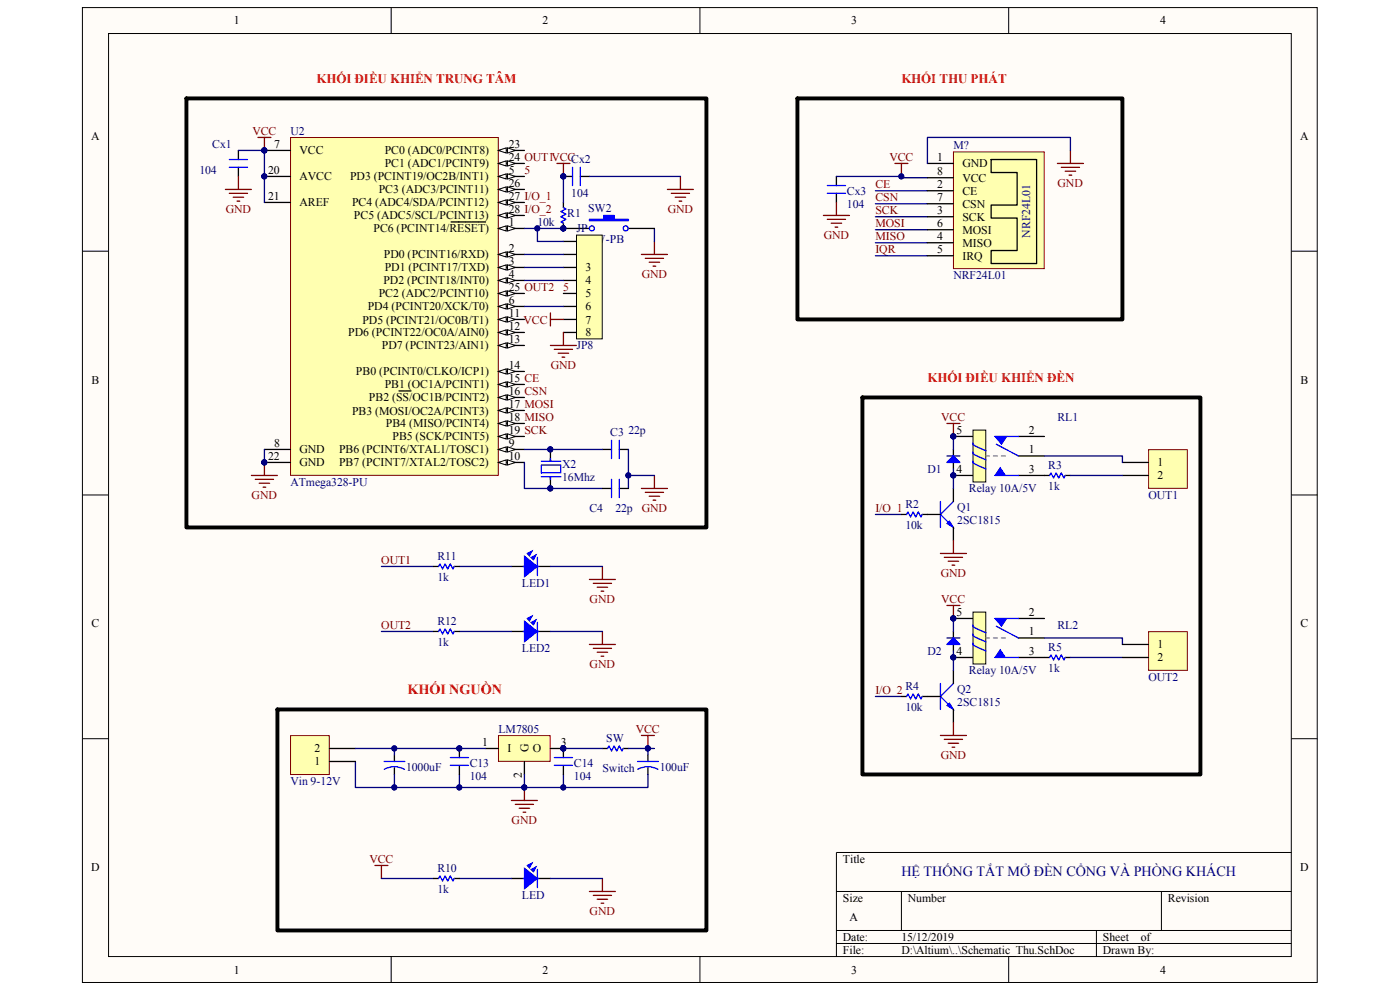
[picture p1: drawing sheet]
<svg xmlns="http://www.w3.org/2000/svg" width="297mm" height="210mm" viewBox="0 0 297 210" stroke-linecap="round" stroke-linejoin="round" font-family="sans-serif">
<path d="M17.5 1.7h261.9v206.7h-261.9z" fill="#fffcf8"/>
<path d="M17.5 1.6h261.9v206.8h-261.9z" fill="none" stroke="#000" stroke-width=".21"/>
<path d="M23.1 7.2h250.8v195.7h-250.8z" fill="#fffcf8"/>
<g fill="none" stroke="#000" stroke-width=".21">
<path d="M23 7.1h250.9v195.8h-250.9zM83 1.6v5.5M148.5 1.6v5.5M214 1.6v5.5M17.5 53.3h5.5M274 53.3h5.5M17.5 105h5.5M274 105h5.5M17.5 156.7h5.5M274 156.7h5.5M177.4 189.1h96.6M177.4 197.4h96.6"/>
<path d="M191.2 189.1v8.3M232.6 197.4v5.5M246.4 189.1v8.3M274 180.8h-96.6v22.1M83 202.9v5.5M148.5 202.9v5.5M177.4 200.1h96.6M214 202.9v5.5"/>
</g>
<path d="M61.7 29.2h44v71.6h-44z" fill="#ffffb0"/>
<path d="M61.6 29.2h44.1v71.6h-44.1z" fill="none" stroke="#800000" stroke-width=".21"/>
<path d="M105.7 48.5h5.6" fill="none" stroke="#000" stroke-width=".28"/>
<path d="M105.7 48.5l1.7-.6v1.1z" fill="#fffcf8"/>
<path d="M105.7 48.5l1.7-.6v1.1z" fill="none" stroke="#000" stroke-width=".21"/>
<path d="M107.7 47.9l1.6 .6-1.6 .5z" fill="#fffcf8"/>
<path d="M107.7 47.9l1.6 .6-1.6 .5z" fill="none" stroke="#000" stroke-width=".21"/>
<path d="M95.7 47.1h4.3M100.1 47.1h1.4M101.6 47.1h1.4M105.7 54h5.6" fill="none" stroke="#000" stroke-width=".28"/>
<path d="M105.7 54l1.7-.6v1.1z" fill="#fffcf8"/>
<path d="M105.7 54l1.7-.6v1.1z" fill="none" stroke="#000" stroke-width=".21"/>
<path d="M107.7 53.4l1.6 .6-1.6 .5z" fill="#fffcf8"/>
<path d="M107.7 53.4l1.6 .6-1.6 .5z" fill="none" stroke="#000" stroke-width=".21"/>
<path d="M105.7 56.7h5.6" fill="none" stroke="#000" stroke-width=".28"/>
<path d="M105.7 56.7l1.7-.5v1.1z" fill="#fffcf8"/>
<path d="M105.7 56.7l1.7-.5v1.1z" fill="none" stroke="#000" stroke-width=".21"/>
<path d="M107.7 56.2l1.6 .5-1.6 .6z" fill="#fffcf8"/>
<path d="M107.7 56.2l1.6 .5-1.6 .6z" fill="none" stroke="#000" stroke-width=".21"/>
<path d="M105.7 59.5h5.6" fill="none" stroke="#000" stroke-width=".28"/>
<path d="M105.7 59.5l1.7-.6v1.1z" fill="#fffcf8"/>
<path d="M105.7 59.5l1.7-.6v1.1z" fill="none" stroke="#000" stroke-width=".21"/>
<path d="M107.7 58.9l1.6 .6-1.6 .5z" fill="#fffcf8"/>
<path d="M107.7 58.9l1.6 .6-1.6 .5z" fill="none" stroke="#000" stroke-width=".21"/>
<path d="M105.7 62.2h5.6" fill="none" stroke="#000" stroke-width=".28"/>
<path d="M105.7 62.2l1.7-.5v1.1z" fill="#fffcf8"/>
<path d="M105.7 62.2l1.7-.5v1.1z" fill="none" stroke="#000" stroke-width=".21"/>
<path d="M107.7 61.7l1.6 .5-1.6 .6z" fill="#fffcf8"/>
<path d="M107.7 61.7l1.6 .5-1.6 .6z" fill="none" stroke="#000" stroke-width=".21"/>
<path d="M105.7 65h5.6" fill="none" stroke="#000" stroke-width=".28"/>
<path d="M105.7 65l1.7-.5v1.1z" fill="#fffcf8"/>
<path d="M105.7 65l1.7-.5v1.1z" fill="none" stroke="#000" stroke-width=".21"/>
<path d="M107.7 64.5l1.6 .5-1.6 .6z" fill="#fffcf8"/>
<path d="M107.7 64.5l1.6 .5-1.6 .6z" fill="none" stroke="#000" stroke-width=".21"/>
<path d="M56.1 31.9h5.5M56.1 95.3h5.5M105.7 95.3h5.6" fill="none" stroke="#000" stroke-width=".28"/>
<circle cx="56.1" cy="31.9" r=".53" fill="#000080" stroke="#000080" stroke-width=".21"/>
<path d="M105.7 95.3l1.7-.5v1.1z" fill="#fffcf8"/>
<path d="M105.7 95.3l1.7-.5v1.1z" fill="none" stroke="#000" stroke-width=".21"/>
<path d="M107.7 94.8l1.6 .5-1.6 .6z" fill="#fffcf8"/>
<path d="M107.7 94.8l1.6 .5-1.6 .6z" fill="none" stroke="#000" stroke-width=".21"/>
<path d="M105.7 98.1h5.6" fill="none" stroke="#000" stroke-width=".28"/>
<path d="M105.7 98.1l1.7-.6v1.1z" fill="#fffcf8"/>
<path d="M105.7 98.1l1.7-.6v1.1z" fill="none" stroke="#000" stroke-width=".21"/>
<path d="M107.7 97.5l1.6 .6-1.6 .5z" fill="#fffcf8"/>
<path d="M107.7 97.5l1.6 .6-1.6 .5z" fill="none" stroke="#000" stroke-width=".21"/>
<path d="M105.7 67.8h5.6" fill="none" stroke="#000" stroke-width=".28"/>
<path d="M105.7 67.8l1.7-.6v1.1z" fill="#fffcf8"/>
<path d="M105.7 67.8l1.7-.6v1.1z" fill="none" stroke="#000" stroke-width=".21"/>
<path d="M107.7 67.2l1.6 .6-1.6 .5z" fill="#fffcf8"/>
<path d="M107.7 67.2l1.6 .6-1.6 .5z" fill="none" stroke="#000" stroke-width=".21"/>
<path d="M105.7 70.5h5.6" fill="none" stroke="#000" stroke-width=".28"/>
<path d="M105.7 70.5l1.7-.5v1.1z" fill="#fffcf8"/>
<path d="M105.7 70.5l1.7-.5v1.1z" fill="none" stroke="#000" stroke-width=".21"/>
<path d="M107.7 70l1.6 .5-1.6 .6z" fill="#fffcf8"/>
<path d="M107.7 70l1.6 .5-1.6 .6z" fill="none" stroke="#000" stroke-width=".21"/>
<path d="M105.7 73.3h5.6" fill="none" stroke="#000" stroke-width=".28"/>
<path d="M105.7 73.3l1.7-.6v1.1z" fill="#fffcf8"/>
<path d="M105.7 73.3l1.7-.6v1.1z" fill="none" stroke="#000" stroke-width=".21"/>
<path d="M107.7 72.7l1.6 .6-1.6 .5z" fill="#fffcf8"/>
<path d="M107.7 72.7l1.6 .6-1.6 .5z" fill="none" stroke="#000" stroke-width=".21"/>
<path d="M105.7 78.8h5.6" fill="none" stroke="#000" stroke-width=".28"/>
<path d="M105.7 78.8l1.7-.6v1.1z" fill="#fffcf8"/>
<path d="M105.7 78.8l1.7-.6v1.1z" fill="none" stroke="#000" stroke-width=".21"/>
<path d="M107.7 78.2l1.6 .6-1.6 .5z" fill="#fffcf8"/>
<path d="M107.7 78.2l1.6 .6-1.6 .5z" fill="none" stroke="#000" stroke-width=".21"/>
<path d="M105.7 81.6h5.6" fill="none" stroke="#000" stroke-width=".28"/>
<path d="M105.7 81.6l1.7-.6v1.1z" fill="#fffcf8"/>
<path d="M105.7 81.6l1.7-.6v1.1z" fill="none" stroke="#000" stroke-width=".21"/>
<path d="M107.7 81l1.6 .6-1.6 .5z" fill="#fffcf8"/>
<path d="M107.7 81l1.6 .6-1.6 .5z" fill="none" stroke="#000" stroke-width=".21"/>
<path d="M105.7 84.3h5.6" fill="none" stroke="#000" stroke-width=".28"/>
<path d="M105.7 84.3l1.7-.5v1.1z" fill="#fffcf8"/>
<path d="M105.7 84.3l1.7-.5v1.1z" fill="none" stroke="#000" stroke-width=".21"/>
<path d="M107.7 83.8l1.6 .5-1.6 .6z" fill="#fffcf8"/>
<path d="M107.7 83.8l1.6 .5-1.6 .6z" fill="none" stroke="#000" stroke-width=".21"/>
<path d="M84.6 82.9h1.2M86 82.9h1.2M105.7 87.1h5.6" fill="none" stroke="#000" stroke-width=".28"/>
<path d="M105.7 87.1l1.7-.6v1.1z" fill="#fffcf8"/>
<path d="M105.7 87.1l1.7-.6v1.1z" fill="none" stroke="#000" stroke-width=".21"/>
<path d="M107.7 86.5l1.6 .6-1.6 .5z" fill="#fffcf8"/>
<path d="M107.7 86.5l1.6 .6-1.6 .5z" fill="none" stroke="#000" stroke-width=".21"/>
<path d="M105.7 89.8h5.6" fill="none" stroke="#000" stroke-width=".28"/>
<path d="M105.7 89.8l1.7-.5v1.1z" fill="#fffcf8"/>
<path d="M105.7 89.8l1.7-.5v1.1z" fill="none" stroke="#000" stroke-width=".21"/>
<path d="M107.7 89.3l1.6 .5-1.6 .6z" fill="#fffcf8"/>
<path d="M107.7 89.3l1.6 .5-1.6 .6z" fill="none" stroke="#000" stroke-width=".21"/>
<path d="M105.7 92.6h5.6" fill="none" stroke="#000" stroke-width=".28"/>
<path d="M105.7 92.6l1.7-.6v1.1z" fill="#fffcf8"/>
<path d="M105.7 92.6l1.7-.6v1.1z" fill="none" stroke="#000" stroke-width=".21"/>
<path d="M107.7 92l1.6 .6-1.6 .5z" fill="#fffcf8"/>
<path d="M107.7 92l1.6 .6-1.6 .5z" fill="none" stroke="#000" stroke-width=".21"/>
<path d="M56.1 37.4h5.5M105.7 31.9h5.6M56.1 42.9h5.5M56.1 98.1h5.5" fill="none" stroke="#000" stroke-width=".28"/>
<g fill="#000080" stroke="#000080" stroke-width=".21">
<circle cx="56.1" cy="37.4" r=".53"/>
<circle cx="56.1" cy="98.1" r=".53"/>
</g>
<path d="M105.7 31.9l1.7-.5v1.1z" fill="#fffcf8"/>
<path d="M105.7 31.9l1.7-.5v1.1z" fill="none" stroke="#000" stroke-width=".21"/>
<path d="M107.7 31.4l1.6 .5-1.6 .6z" fill="#fffcf8"/>
<path d="M107.7 31.4l1.6 .5-1.6 .6z" fill="none" stroke="#000" stroke-width=".21"/>
<path d="M105.7 34.7h5.6" fill="none" stroke="#000" stroke-width=".28"/>
<path d="M105.7 34.7l1.7-.6v1.1z" fill="#fffcf8"/>
<path d="M105.7 34.7l1.7-.6v1.1z" fill="none" stroke="#000" stroke-width=".21"/>
<path d="M107.7 34.1l1.6 .6-1.6 .5z" fill="#fffcf8"/>
<path d="M107.7 34.1l1.6 .6-1.6 .5z" fill="none" stroke="#000" stroke-width=".21"/>
<path d="M105.7 37.4h5.6" fill="none" stroke="#000" stroke-width=".28"/>
<path d="M105.7 37.4l1.7-.5v1.1z" fill="#fffcf8"/>
<path d="M105.7 37.4l1.7-.5v1.1z" fill="none" stroke="#000" stroke-width=".21"/>
<path d="M107.7 36.9l1.6 .5-1.6 .6z" fill="#fffcf8"/>
<path d="M107.7 36.9l1.6 .5-1.6 .6z" fill="none" stroke="#000" stroke-width=".21"/>
<path d="M105.7 40.2h5.6" fill="none" stroke="#000" stroke-width=".28"/>
<path d="M105.7 40.2l1.7-.6v1.1z" fill="#fffcf8"/>
<path d="M105.7 40.2l1.7-.6v1.1z" fill="none" stroke="#000" stroke-width=".21"/>
<path d="M107.7 39.6l1.6 .6-1.6 .5z" fill="#fffcf8"/>
<path d="M107.7 39.6l1.6 .6-1.6 .5z" fill="none" stroke="#000" stroke-width=".21"/>
<path d="M105.7 42.9h5.6" fill="none" stroke="#000" stroke-width=".28"/>
<path d="M105.7 42.9l1.7-.5v1.1z" fill="#fffcf8"/>
<path d="M105.7 42.9l1.7-.5v1.1z" fill="none" stroke="#000" stroke-width=".21"/>
<path d="M107.7 42.4l1.6 .5-1.6 .6z" fill="#fffcf8"/>
<path d="M107.7 42.4l1.6 .5-1.6 .6z" fill="none" stroke="#000" stroke-width=".21"/>
<path d="M105.7 45.7h5.6" fill="none" stroke="#000" stroke-width=".28"/>
<path d="M105.7 45.7l1.7-.6v1.2z" fill="#fffcf8"/>
<path d="M105.7 45.7l1.7-.6v1.2z" fill="none" stroke="#000" stroke-width=".21"/>
<path d="M107.7 45.1l1.6 .6-1.6 .6z" fill="#fffcf8"/>
<path d="M107.7 45.1l1.6 .6-1.6 .6z" fill="none" stroke="#000" stroke-width=".21"/>
<g fill="#000080" stroke="#000080" stroke-width=".21">
<circle cx="56.1" cy="31.9" r=".53"/>
<circle cx="56.1" cy="37.4" r=".53"/>
<circle cx="56.1" cy="98.1" r=".53"/>
<circle cx="116.7" cy="103.6" r=".53"/>
<circle cx="116.7" cy="95.3" r=".53"/>
<circle cx="133.3" cy="100.8" r=".53"/>
<circle cx="119.5" cy="37.4" r=".53"/>
<circle cx="191.2" cy="37.4" r=".53"/>
</g>
<path d="M116.8 95.3v2.5M116.8 101.1v2.5" fill="none" stroke="#000" stroke-width=".28"/>
<path d="M114.8 98.6h4.2v1.7h-4.2zM114.8 97.8h4.2M116.8 97.3v.5M114.8 101.1h4.2M116.8 101.1v.6" fill="none" stroke="#00f" stroke-width=".28"/>
<g fill="none" stroke="#800000" stroke-width=".28">
<path d="M54.7 29.2h2.8M56.1 29.2v2.7M118.1 34.7h2.8M119.5 34.7v2.7M189.9 34.7h2.7M191.2 34.7v2.7M224.3 34.7h5.5M225.2 35.5h3.8M226 36.3h2.2M226.8 37.2h.6M227.1 31.9v2.8M136.1 54h5.5"/>
<path d="M136.9 54.8h3.9M137.7 55.6h2.2M138.6 56.5h.5M138.8 51.2v2.8M56.1 98.1v2.8M53.3 100.9h5.6M54.2 101.7h3.8M55 102.5h2.2M55.8 103.3h.6M136.1 103.6h5.5M136.9 104.4h3.9M137.7 105.3h2.2"/>
<path d="M138.6 106.1h.5M138.8 100.9v2.7"/>
</g>
<path d="M138.8 48.5v2.7M185.7 40.5h11M185.7 43.2h11M185.7 46h11M185.7 48.7h11M185.7 51.5h11M185.7 54.3h11M56.1 95.3v2.8M133.3 100.9h5.5" fill="none" stroke="#000080" stroke-width=".28"/>
<path d="M105.8 156.1h10.9v5.4h-10.9z" fill="#ffffb0"/>
<path d="M105.7 156h11v5.5h-11z" fill="none" stroke="#800000" stroke-width=".21"/>
<path d="M103 158.8h2.7M116.8 158.8h2.7M83.7 160.1v1.4M83.7 162.9v1.4M111.3 161.5v2.8M137.5 160.1v1.4M137.5 162.9v1.4" fill="none" stroke="#000" stroke-width=".28"/>
<g fill="#000080" stroke="#000080" stroke-width=".21">
<circle cx="119.5" cy="158.8" r=".53"/>
<circle cx="111.2" cy="167" r=".53"/>
</g>
<path d="M108.5 169.8h5.5M109.3 170.6h3.9M110.1 171.5h2.3M111 172.3h.5M111.3 167v2.8M79.5 183.6h2.8M80.9 183.6v2.7M125 189.1h5.6M125.9 189.9h3.8M126.7 190.8h2.2M127.5 191.6h.6M127.8 186.3v2.8" fill="none" stroke="#800000" stroke-width=".28"/>
<path d="M81.5 161.5h4.4M81.5 163.2l1.3-.5 .9-.1 1.3 .2 .8 .4M135.2 161.5h4.5M135.3 163.2l1.2-.5 1-.1 1.3 .2 .8 .4" fill="none" stroke="#00f" stroke-width=".28"/>
<path d="M111.8 183.6l1.1-.6-.5 1.1z" fill="#00f"/>
<path d="M111.8 183.6l1.1-.6-.5 1.1z" fill="none" stroke="#00f" stroke-width=".21"/>
<path d="M112.6 184.4l1.1-.5-.5 1.1z" fill="#00f"/>
<path d="M112.6 184.4l1.1-.5-.5 1.1z" fill="none" stroke="#00f" stroke-width=".21"/>
<path d="M111.3 184.1l2.7 2.2-2.7 2.3z" fill="#00f"/>
<path d="M111.3 184.1l2.7 2.2-2.7 2.3z" fill="none" stroke="#00f" stroke-width=".21"/>
<path d="M48.6 35.5h3.9M48.6 33.8h3.9M121.5 35.5v3.9M123.1 35.5v3.9M175.5 39.4h3.9M175.5 41h3.9M111 186.3h.8M113.7 186.3h.6M114 184.4v3.9" fill="none" stroke="#00f" stroke-width=".28"/>
<path d="M50.6 31.9v1.9M50.6 35.5v1.9M119.5 37.4h2M123.1 37.4h1.9M177.4 37.4v2M119.5 48.5h5.5M133.3 48.5h5.5M177.4 41v1.9M108.5 186.3h2.8M114 186.3h2.8" fill="none" stroke="#000" stroke-width=".28"/>
<path d="M83.7 158.8v1.3M138.8 158.8h-1.3v1.3M119.5 164.3v2.7M80.9 186.3h11M97.5 186.3h11" fill="none" stroke="#000080" stroke-width=".28"/>
<g fill="#000080" stroke="#000080" stroke-width=".21">
<circle cx="83.6" cy="158.8" r=".53"/>
<circle cx="137.4" cy="158.8" r=".53"/>
<circle cx="119.5" cy="37.4" r=".53"/>
<circle cx="119.5" cy="167" r=".53"/>
<circle cx="119.5" cy="48.4" r=".53"/>
</g>
<path d="M136.1 156h2.7M137.5 156v2.8" fill="none" stroke="#800000" stroke-width=".28"/>
<path d="M58.9 150.5h91v46.9h-91z" fill="none" stroke="#000" stroke-width=".83"/>
<path d="M125 46.5h3.1v-.8h2.2v.8h3v.3h-8.3z" fill-rule="evenodd" fill="#00f"/>
<g fill="none" stroke="#00f" stroke-width=".28">
<path d="M119.5 44l.6 .3-1.1 .6 1.1 .5-1.1 .6 1.1 .5-1.1 .6 .5 .3M125 46.5h3.1v-.8h2.2v.8h3v.3h-8.3zM93 186.3l.3-.5 .6 1.1 .5-1.1 .6 1.1 .5-1.1 .6 1.1 .3-.6"/>
<circle cx="125.6" cy="48.4" r=".53"/>
<circle cx="132.7" cy="48.4" r=".53"/>
</g>
<g fill="#000080" stroke="#000080" stroke-width=".21">
<circle cx="119.5" cy="48.4" r=".53"/>
<circle cx="83.6" cy="167" r=".53"/>
<circle cx="119.5" cy="167" r=".53"/>
<circle cx="111.2" cy="167" r=".53"/>
<circle cx="97.4" cy="167" r=".53"/>
<circle cx="114" cy="48.4" r=".53"/>
<circle cx="56.1" cy="31.9" r=".53"/>
<circle cx="191.2" cy="37.4" r=".53"/>
</g>
<path d="M50.6 31.9h5.5M177.4 37.4h13.8v.3h5.5M111.3 48.5h8.2M75.4 161.5v5.5h8.3v-2.7M83.7 167h13.8M97.5 164.3v2.7h13.8M111.3 164.3v2.7h26.2v-2.7" fill="none" stroke="#000080" stroke-width=".28"/>
<path d="M119.5 42.9v1.1M119.5 47.4v1.1M91.9 186.3h1.1M96.4 186.3h1.1" fill="none" stroke="#000" stroke-width=".28"/>
<path d="M50.6 37.4v2.8M47.8 40.2h5.5M48.6 41h3.9M49.5 41.8h2.2M50.3 42.7h.6M174.7 45.7h5.5M175.5 46.5h3.9M176.3 47.4h2.2M177.2 48.2h.5M177.4 42.9v2.8" fill="none" stroke="#800000" stroke-width=".28"/>
<path d="M61.7 156.1h8.1v8.2h-8.1z" fill="#ffffb0"/>
<path d="M61.6 156h8.2v8.3h-8.2z" fill="none" stroke="#800000" stroke-width=".21"/>
<path d="M69.9 158.8h5.5M69.9 161.5h5.5" fill="none" stroke="#000" stroke-width=".28"/>
<path d="M56.1 31.9v11M116.8 186.3h11" fill="none" stroke="#000080" stroke-width=".28"/>
<g fill="#000080" stroke="#000080" stroke-width=".21">
<circle cx="56.1" cy="37.4" r=".53"/>
<circle cx="56.1" cy="31.9" r=".53"/>
</g>
<path d="M202.3 32.3h19.2v24.7h-19.2z" fill="#ffffb0"/>
<path d="M202.3 32.2h19.2v24.8h-19.2z" fill="none" stroke="#800000" stroke-width=".21"/>
<g fill="none" stroke="#000" stroke-width=".28">
<path d="M196.7 34.7h5.6M196.7 37.7h5.6M210.3 33.8h9.6v22.1h-9.6v-2.8h5.5v-6.8h-5.5v-2.8h5.5v-6.9h-5.5zM196.7 40.5h5.6M196.7 46h5.6M196.7 51.5h5.6M196.7 54.3h5.6M196.7 48.7h5.6M196.7 43.2h5.6M202.3 92.6h4.1M216.1 96.7h5.5M216.1 92.6h5.5"/>
<path d="M202.3 100.9h4.1M216.1 100.9h5.5"/>
</g>
<path d="M227.1 31.9v-2.7h-30.4v5.5" fill="none" stroke="#000080" stroke-width=".28"/>
<g fill="#000080" stroke="#000080" stroke-width=".21">
<circle cx="202.2" cy="100.8" r=".53"/>
<circle cx="202.2" cy="92.6" r=".53"/>
</g>
<path d="M206.5 91.3h2.6v10.9h-2.6z" fill="#ffffb0"/>
<path d="M206.4 91.2h2.7v11h-2.7z" fill="none" stroke="#000" stroke-width=".21"/>
<path d="M206.4 95.9a.35 .35 0 0 0 .3 .5l2.5 1.1M206.4 97.8v.1a.35 .35 0 0 0 .3 .5l2.5 1.1M206.4 94a.35 .35 0 0 0 .3 .5l2.5 1.1" fill="none" stroke="#00f" stroke-width=".28"/>
<path d="M211.1 92.6h2.5l-1.1 1.6z" fill="#00f"/>
<path d="M211.1 92.6h2.5l-1.1 1.6z" fill="none" stroke="#00f" stroke-width=".21"/>
<path d="M212.2 99.2l1.1 1.7h-2.2z" fill="#00f"/>
<path d="M212.2 99.2l1.1 1.7h-2.2z" fill="none" stroke="#00f" stroke-width=".21"/>
<path d="M211.1 92.6h5M211.4 94.2l4.7 2.5M199.5 106.4v5.5M202.3 106.4l-2.8 2.7 2.2 2.2M211.1 100.9h5M222.7 100.9l.2-.6 .6 1.1 .5-1.1 .6 1.1 .6-1.1 .5 1.1 .3-.5" fill="none" stroke="#00f" stroke-width=".28"/>
<path d="M213.3 96.7h-4.1" fill="none" stroke="#808080" stroke-width=".28" stroke-dasharray=".8 .8"/>
<g fill="#000080" stroke="#000080" stroke-width=".21">
<circle cx="202.2" cy="100.8" r=".53"/>
<circle cx="202.2" cy="92.6" r=".53"/>
</g>
<path d="M221.6 100.9h1.1M226 100.9h1.1" fill="none" stroke="#000" stroke-width=".28"/>
<path d="M200.9 111.1l.5-.6 .9 1.4z" fill="#00f"/>
<path d="M200.9 111.1l.5-.6 .9 1.4z" fill="none" stroke="#00f" stroke-width=".21"/>
<path d="M202.3 95.3v1.4M202.3 98.1v1.4M196.7 109.1h2.8M202.3 103.6v2.8M202.3 111.9v2.7" fill="none" stroke="#000" stroke-width=".28"/>
<path d="M199.5 117.4h5.5M200.3 118.2h3.9M201.2 119.1h2.2M202 119.9h.5M202.3 114.6v2.8" fill="none" stroke="#800000" stroke-width=".28"/>
<path d="M185.7 109.1h5.5" fill="none" stroke="#000080" stroke-width=".28"/>
<path d="M202.3 96.7l1.3 1.4h-2.7z" fill="#00f"/>
<path d="M200.9 98.1l1.4-1.4 1.3 1.4zM200.9 96.7h2.7" fill="none" stroke="#00f" stroke-width=".28"/>
<path d="M202.3 99.5v4.1M202.3 92.6v2.7" fill="none" stroke="#000080" stroke-width=".28"/>
<g fill="#000080" stroke="#000080" stroke-width=".21">
<circle cx="202.2" cy="92.6" r=".53"/>
<circle cx="202.2" cy="100.8" r=".53"/>
<circle cx="202.2" cy="139.4" r=".53"/>
<circle cx="202.2" cy="131.2" r=".53"/>
</g>
<path d="M200.9 89.8h2.7M202.3 89.8v2.8" fill="none" stroke="#800000" stroke-width=".28"/>
<path d="M202.3 131.2h4.1M202.3 139.5h4.1M216.1 135.3h5.5M216.1 131.2h5.5M216.1 139.5h5.5" fill="none" stroke="#000" stroke-width=".28"/>
<path d="M206.5 129.9h2.6v10.9h-2.6z" fill="#ffffb0"/>
<path d="M206.4 129.8h2.7v11h-2.7z" fill="none" stroke="#000" stroke-width=".21"/>
<path d="M206.4 134.5v.1a.35 .35 0 0 0 .3 .5l2.5 1.1M206.4 136.4v.1a.35 .35 0 0 0 .3 .5l2.5 1.1M206.4 132.6a.35 .35 0 0 0 .3 .5l2.5 1.1" fill="none" stroke="#00f" stroke-width=".28"/>
<path d="M211.1 131.2h2.5l-1.1 1.6z" fill="#00f"/>
<path d="M211.1 131.2h2.5l-1.1 1.6z" fill="none" stroke="#00f" stroke-width=".21"/>
<path d="M212.2 137.8l1.1 1.7h-2.2z" fill="#00f"/>
<path d="M212.2 137.8l1.1 1.7h-2.2z" fill="none" stroke="#00f" stroke-width=".21"/>
<path d="M211.1 139.5h5M211.1 131.2h5M211.4 132.8l4.7 2.5M222.7 139.5l.2-.6 .6 1.1 .5-1.1 .6 1.1 .6-1.1 .5 1.1 .3-.5M199.5 145v5.5M202.3 145l-2.8 2.7 2.2 2.2" fill="none" stroke="#00f" stroke-width=".28"/>
<path d="M213.3 135.3h-4.1" fill="none" stroke="#808080" stroke-width=".28" stroke-dasharray=".8 .8"/>
<g fill="#000080" stroke="#000080" stroke-width=".21">
<circle cx="202.2" cy="139.4" r=".53"/>
<circle cx="202.2" cy="131.2" r=".53"/>
</g>
<path d="M221.6 139.5h1.1M226 139.5h1.1" fill="none" stroke="#000" stroke-width=".28"/>
<path d="M200.9 149.7l.5-.6 .9 1.4z" fill="#00f"/>
<path d="M200.9 149.7l.5-.6 .9 1.4z" fill="none" stroke="#00f" stroke-width=".21"/>
<path d="M202.3 133.9v1.4M202.3 136.7v1.4M196.7 147.7h2.8M202.3 142.2v2.8M202.3 150.5v2.8" fill="none" stroke="#000" stroke-width=".28"/>
<path d="M199.5 156h5.5M200.3 156.8h3.9M201.2 157.7h2.2M202 158.5h.5M202.3 153.3v2.7" fill="none" stroke="#800000" stroke-width=".28"/>
<path d="M185.7 147.7h5.5" fill="none" stroke="#000080" stroke-width=".28"/>
<path d="M202.3 135.3l1.3 1.4h-2.7z" fill="#00f"/>
<path d="M192.3 109.1l.3-.5 .6 1.1 .5-1.1 .6 1.1 .5-1.1 .6 1.1 .2-.6M200.9 136.7l1.4-1.4 1.3 1.4zM200.9 135.3h2.7M192.3 147.7l.3-.5 .6 1.1 .5-1.1 .6 1.1 .5-1.1 .6 1.1 .2-.6" fill="none" stroke="#00f" stroke-width=".28"/>
<path d="M202.3 138.1v4.1M202.3 131.2v2.7M221.6 135.3h16.5v1.4M227.1 139.5h11" fill="none" stroke="#000080" stroke-width=".28"/>
<g fill="#000080" stroke="#000080" stroke-width=".21">
<circle cx="202.2" cy="131.2" r=".53"/>
<circle cx="202.2" cy="139.4" r=".53"/>
</g>
<path d="M200.9 128.4h2.7M202.3 128.4v2.8" fill="none" stroke="#800000" stroke-width=".28"/>
<path d="M183 84.3h71.7v80h-71.7z" fill="none" stroke="#000" stroke-width=".83"/>
<path d="M191.2 109.1h1.1M195.6 109.1h1.1M191.2 147.7h1.1M195.6 147.7h1.1" fill="none" stroke="#000" stroke-width=".28"/>
<path d="M243.7 95.4h8.2v8.2h-8.2z" fill="#ffffb0"/>
<path d="M243.7 95.4h8.2v8.2h-8.2z" fill="none" stroke="#800000" stroke-width=".21"/>
<path d="M238.1 98.1h5.5M238.1 100.9h5.5" fill="none" stroke="#000" stroke-width=".28"/>
<path d="M243.7 134h8.2v8.2h-8.2z" fill="#ffffb0"/>
<path d="M243.7 134h8.2v8.2h-8.2z" fill="none" stroke="#800000" stroke-width=".21"/>
<path d="M238.1 136.7h5.5M238.1 139.5h5.5" fill="none" stroke="#000" stroke-width=".28"/>
<path d="M221.6 96.7h16.5v1.4M227.1 100.9h11" fill="none" stroke="#000080" stroke-width=".28"/>
<path d="M125 122.9h5.6M125.9 123.7h3.8M126.7 124.6h2.2M127.5 125.4h.6M127.8 120.2v2.7" fill="none" stroke="#800000" stroke-width=".28"/>
<path d="M111.8 117.4l1.1-.5-.5 1.1z" fill="#00f"/>
<path d="M111.8 117.4l1.1-.5-.5 1.1z" fill="none" stroke="#00f" stroke-width=".21"/>
<path d="M112.6 118.2l1.1-.5-.5 1.1z" fill="#00f"/>
<path d="M112.6 118.2l1.1-.5-.5 1.1z" fill="none" stroke="#00f" stroke-width=".21"/>
<path d="M111.3 118l2.7 2.2-2.7 2.2z" fill="#00f"/>
<path d="M111.3 118l2.7 2.2-2.7 2.2z" fill="none" stroke="#00f" stroke-width=".21"/>
<path d="M114 118.2v3.9M111 120.2h.8M113.7 120.2h.6" fill="none" stroke="#00f" stroke-width=".28"/>
<path d="M108.5 120.2h2.8M114 120.2h2.8" fill="none" stroke="#000" stroke-width=".28"/>
<path d="M80.9 120.2h11M97.5 120.2h11M116.8 120.2h11" fill="none" stroke="#000080" stroke-width=".28"/>
<path d="M125 136.7h5.6M125.9 137.5h3.8M126.7 138.4h2.2M127.5 139.2h.6M127.8 133.9v2.8" fill="none" stroke="#800000" stroke-width=".28"/>
<path d="M111.8 131.2l1.1-.6-.5 1.1z" fill="#00f"/>
<path d="M111.8 131.2l1.1-.6-.5 1.1z" fill="none" stroke="#00f" stroke-width=".21"/>
<path d="M112.6 132l1.1-.5-.5 1.1z" fill="#00f"/>
<path d="M112.6 132l1.1-.5-.5 1.1z" fill="none" stroke="#00f" stroke-width=".21"/>
<path d="M111.3 131.7l2.7 2.2-2.7 2.3z" fill="#00f"/>
<path d="M111.3 131.7l2.7 2.2-2.7 2.3z" fill="none" stroke="#00f" stroke-width=".21"/>
<path d="M93 120.2l.3-.6 .6 1.1 .5-1.1 .6 1.1 .5-1.1 .6 1.1 .3-.5M93 133.9l.3-.5 .6 1.1 .5-1.1 .6 1.1 .5-1.1 .6 1.1 .3-.6M111 133.9h.8M113.7 133.9h.6M114 132v3.9" fill="none" stroke="#00f" stroke-width=".28"/>
<path d="M119.5 51.2h2.8M119.5 54h2.8M91.9 133.9h1.1M91.9 120.2h1.1M96.4 133.9h1.1M96.4 120.2h1.1M108.5 133.9h2.8M114 133.9h2.8" fill="none" stroke="#000" stroke-width=".28"/>
<path d="M80.9 133.9h11M97.5 133.9h11M116.8 133.9h11" fill="none" stroke="#000080" stroke-width=".28"/>
<path d="M122.3 49.9h5.5v22h-5.5z" fill="#ffffb0"/>
<path d="M122.3 49.9h5.5v22h-5.5z" fill="none" stroke="#000" stroke-width=".21"/>
<g fill="none" stroke="#000" stroke-width=".28">
<path d="M119.5 56.7h2.8M119.5 59.5h2.8M119.5 62.2h2.8M119.5 65h2.8M119.5 67.8h2.8M119.5 70.5h2.8M127.8 95.3h1.9M131.4 95.3h1.9M127.8 103.6h1.9M131.4 103.6h1.9M97.5 158.8v1.9M119.5 158.8v1.9"/>
<path d="M127.8 158.8h1.1M132.2 158.8h1.1M97.5 162.4v1.9M119.5 162.4v1.9"/>
</g>
<g fill="none" stroke="#000080" stroke-width=".28">
<path d="M119.5 37.4v5.5M125 37.4h19.3M111.3 54h8.2M111.3 56.7h8.2M111.3 59.5h8.2M114 48.5v2.7h5.5M111.3 65h8.2M111.3 95.3h16.5M111.3 98.1v5.5h16.5M133.3 95.3v8.3M75.4 158.8h27.6M119.5 158.8h8.3"/>
<path d="M133.3 158.8h4.2"/>
</g>
<g fill="#000080" stroke="#000080" stroke-width=".21">
<circle cx="114" cy="48.4" r=".53"/>
<circle cx="119.5" cy="37.4" r=".53"/>
<circle cx="116.7" cy="95.3" r=".53"/>
<circle cx="116.7" cy="103.6" r=".53"/>
<circle cx="133.3" cy="100.8" r=".53"/>
<circle cx="97.4" cy="158.8" r=".53"/>
<circle cx="83.6" cy="158.8" r=".53"/>
<circle cx="119.5" cy="158.8" r=".53"/>
<circle cx="137.4" cy="158.8" r=".53"/>
</g>
<path d="M144.3 37.4v2.8M141.6 40.2h5.5M142.4 41h3.9M143.2 41.8h2.2M144.1 42.7h.5M116.8 73.3h5.5M116.8 66.4v2.7M116.8 67.8h2.7M117.6 74.1h3.9M118.4 74.9h2.2M119.3 75.8h.5M119.5 70.5v2.8" fill="none" stroke="#800000" stroke-width=".28"/>
<path d="M129.7 93.4v3.9M131.4 93.4v3.9M129.7 101.7v3.8M131.4 101.7v3.8M128.9 158.8l.3-.6 .5 1.1 .6-1.1 .5 1.1 .6-1.1 .5 1.1 .3-.5M95.5 162.4h3.9M95.5 160.7h3.9M117.6 162.4h3.9M117.6 160.7h3.9" fill="none" stroke="#00f" stroke-width=".28"/>
<path d="M39.5 20.9h110.4v91h-110.4zM169.2 20.9h68.9v46.9h-68.9z" fill="none" stroke="#000" stroke-width=".83"/>
<text font-size="3" fill="#f00" x="86.4" y="147.1">KHỐI NGUỒN</text>
<text font-size="3" fill="#000080" x="191.2" y="185.7">HỆ THỐNG TẮT MỞ ĐÈN CỔNG VÀ PHÒNG KHÁCH</text>
<g font-size="2.8" fill="#f00">
<text x="67.1" y="17.5">KHỐI ĐIỀU KHIỂN TRUNG TÂM</text>
<text x="191.2" y="17.5">KHỐI THU PHÁT</text>
<text x="196.8" y="80.9">KHỐI ĐIỀU KHIỂN ĐÈN</text>
</g>
<g font-size="2.5">
<text x="49.6" y="5.2">1</text>
<text x="115.1" y="5.2">2</text>
<text x="180.6" y="5.2">3</text>
<text x="246.1" y="5.2">4</text>
<text x="19.3" y="29.6">A</text>
<text x="275.8" y="29.6">A</text>
<text x="58.2" y="31.4">7</text>
<text x="63.5" y="32.8">VCC</text>
<text x="81.6" y="32.8">PC0 (ADC0/PCINT8)</text>
<text x="81.6" y="35.5">PC1 (ADC1/PCINT9)</text>
<text x="107.9" y="31.4">23</text>
<text x="107.9" y="34.1">24 OUT1VCCCx2</text>
<text x="198.8" y="34.1">1</text>
<text x="204.2" y="35.5">GND</text>
<text x="56.9" y="36.9">20</text>
<text x="63.5" y="38.3">AVCC</text>
<text x="74.3" y="38.3">PD3 (PCINT19/OC2B/INT1)</text>
<text x="80.3" y="41">PC3 (ADC3/PCINT11)</text>
<text x="107.9" y="36.9">5</text>
<text x="107.9" y="39.7">26</text>
<text x="198.8" y="39.9">2</text>
<text x="198.8" y="37.2">8</text>
<text x="204.2" y="41.3">CE</text>
<text x="204.2" y="38.5">VCC</text>
<text x="56.9" y="42.4">21</text>
<text x="63.5" y="43.8">AREF</text>
<text x="74.7" y="43.8">PC4 (ADC4/SDA/PCINT12)</text>
<text x="75.1" y="46.5">PC5 (ADC5/SCL/PCINT13)</text>
<text x="107.9" y="47.9">1</text>
<text x="107.9" y="42.4">27 I/O_1</text>
<text x="107.9" y="45.2">28 I/O_2</text>
<text x="198.8" y="45.4">3</text>
<text x="198.8" y="42.7">7</text>
<text x="204.2" y="46.8">SCK</text>
<text x="204.2" y="44.1">CSN</text>
<text x="79.2" y="49.3">PC6 (PCINT14/RESET)</text>
<text x="107.9" y="53.4">2</text>
<text x="124.2" y="52.1">1SW-PB</text>
<text x="198.8" y="51">4</text>
<text x="198.8" y="53.7">5</text>
<text x="198.8" y="48.2">6</text>
<text x="204.2" y="52.3">MISO</text>
<text x="204.2" y="49.6">MOSI</text>
<text x="81.4" y="54.8">PD0 (PCINT16/RXD)</text>
<text x="81.6" y="57.6">PD1 (PCINT17/TXD)</text>
<text x="107.9" y="56.2">3</text>
<text x="107.9" y="59">4</text>
<text x="124.2" y="57.6">3</text>
<text x="204.2" y="55.1">IRQ</text>
<text x="78" y="65.8">PD4 (PCINT20/XCK/T0)</text>
<text x="80.3" y="63.1">PC2 (ADC2/PCINT10)</text>
<text x="81.3" y="60.3">PD2 (PCINT18/INT0)</text>
<text x="107.9" y="61.7">25 OUT2</text>
<text x="107.9" y="64.5">6</text>
<text x="124.2" y="60.3">4</text>
<text x="124.2" y="63.1">5</text>
<text x="124.2" y="65.8">6</text>
<text x="73.9" y="71.4">PD6 (PCINT22/OC0A/AIN0)</text>
<text x="76.9" y="68.6">PD5 (PCINT21/OC0B/T1)</text>
<text x="107.9" y="67.2">11</text>
<text x="107.9" y="70">12</text>
<text x="124.2" y="68.6">7</text>
<text x="124.2" y="71.4">8</text>
<text x="81" y="74.1">PD7 (PCINT23/AIN1)</text>
<text x="107.9" y="72.7">13</text>
<text x="19.4" y="81.4">B</text>
<text x="75.5" y="79.6">PB0 (PCINT0/CLKO/ICP1)</text>
<text x="81.6" y="82.4">PB1 (OC1A/PCINT1)</text>
<text x="107.9" y="78.3">14</text>
<text x="107.9" y="81">15 CE</text>
<text x="107.9" y="83.8">16 CSN</text>
<text x="275.9" y="81.4">B</text>
<text x="74.7" y="87.9">PB3 (MOSI/OC2A/PCINT3)</text>
<text x="78.3" y="85.1">PB2 (SS/OC1B/PCINT2)</text>
<text x="107.9" y="86.5">17 MOSI</text>
<text x="107.9" y="89.3">18 MISO</text>
<text x="58.2" y="94.8">8</text>
<text x="81.9" y="90.7">PB4 (MISO/PCINT4)</text>
<text x="83.3" y="93.4">PB5 (SCK/PCINT5)</text>
<text x="107.9" y="94.8">9</text>
<text x="107.9" y="92">19 SCK</text>
<text x="202.9" y="92">5</text>
<text x="218.3" y="92">2</text>
<text x="56.9" y="97.6">22</text>
<text x="63.5" y="96.2">GND</text>
<text x="63.5" y="98.9">GND</text>
<text x="71.9" y="96.2">PB6 (PCINT6/XTAL1/TOSC1)</text>
<text x="71.9" y="98.9">PB7 (PCINT7/XTAL2/TOSC2)</text>
<text x="107.9" y="97.6">10</text>
<text x="202.9" y="100.3">4</text>
<text x="218.3" y="96.2">1</text>
<text x="218.3" y="100.3">3</text>
<text x="245.6" y="98.9">1</text>
<text x="245.6" y="101.7">2</text>
<text x="202.9" y="130.6">5</text>
<text x="218.3" y="130.6">2</text>
<text x="19.4" y="133.1">C</text>
<text x="218.3" y="134.8">1</text>
<text x="245.6" y="137.5">1</text>
<text x="275.9" y="133.1">C</text>
<text x="202.9" y="138.9">4</text>
<text x="218.3" y="138.9">3</text>
<text x="245.6" y="140.3">2</text>
<text x="66.7" y="159.6">2</text>
<text x="102.3" y="158.2">1</text>
<text x="107.7" y="159.6">I</text>
<text x="112.1" y="159.6" transform="rotate(-90 112.1 159.6)">G</text>
<text x="113" y="159.6">O</text>
<text x="119" y="158.2">3</text>
<text x="66.7" y="162.3">1</text>
<text x="110.7" y="165" transform="rotate(-90 110.7 165)">2</text>
<text x="19.3" y="184.8">D</text>
<text x="178.8" y="183.1">Title</text>
<text x="275.8" y="184.8">D</text>
<text x="178.8" y="191.3">Size</text>
<text x="192.6" y="191.3">Number</text>
<text x="247.8" y="191.3">Revision</text>
<text x="180.2" y="195.5">A</text>
<text x="178.8" y="199.6">Date:</text>
<text x="178.8" y="202.4">File:</text>
<text x="191.2" y="199.6">15/12/2019</text>
<text x="191.2" y="202.4">D:\Altium\..\Schematic_Thu.SchDoc</text>
<text x="234" y="199.6">Sheet</text>
<text x="234" y="202.4">Drawn By:</text>
<text x="242" y="199.6">of</text>
<text x="49.6" y="206.5">1</text>
<text x="115.1" y="206.5">2</text>
<text x="180.6" y="206.5">3</text>
<text x="246.1" y="206.5">4</text>
</g>
<g font-size="2.5" fill="#800000">
<text x="53.5" y="28.6">VCC</text>
<text x="188.7" y="34.1">VCC</text>
<text x="111.2" y="36.9">5</text>
<text x="185.7" y="39.9">CE</text>
<text x="224.4" y="39.7">GND</text>
<text x="47.9" y="45.2">GND</text>
<text x="141.6" y="45.2">GND</text>
<text x="185.7" y="42.7">CSN</text>
<text x="185.7" y="45.4">SCK</text>
<text x="174.7" y="50.7">GND</text>
<text x="185.7" y="48.2">MOSI</text>
<text x="185.7" y="51">MISO</text>
<text x="185.7" y="53.7">IQR</text>
<text x="136.1" y="59">GND</text>
<text x="119.5" y="61.7">5</text>
<text x="111.1" y="68.6">VCC</text>
<text x="116.8" y="78.3">GND</text>
<text x="199.7" y="89.3">VCC</text>
<text x="53.4" y="105.8">GND</text>
<text x="136.1" y="108.6">GND</text>
<text x="185.7" y="108.6">I/O_1</text>
<text x="80.9" y="119.6">OUT1</text>
<text x="199.6" y="122.4">GND</text>
<text x="125.1" y="127.9">GND</text>
<text x="199.7" y="127.9">VCC</text>
<text x="80.9" y="133.4">OUT2</text>
<text x="125.1" y="141.7">GND</text>
<text x="185.7" y="147.2">I/O_2</text>
<text x="134.9" y="155.5">VCC</text>
<text x="199.6" y="161">GND</text>
<text x="108.5" y="174.8">GND</text>
<text x="78.4" y="183.1">VCC</text>
<text x="125.1" y="194.1">GND</text>
</g>
<g font-size="2.5" fill="#000080">
<text x="61.6" y="28.6">U2</text>
<text x="45" y="31.4">Cx1</text>
<text x="202.3" y="31.7">M?</text>
<text x="42.3" y="36.9">104</text>
<text x="121.2" y="41.9">104</text>
<text x="179.7" y="41.3">Cx3</text>
<text x="114" y="47.9">10k</text>
<text x="120.4" y="46">R1</text>
<text x="124.8" y="44.9">SW2</text>
<text x="179.7" y="44.1">104</text>
<text x="122.3" y="49.3">JP</text>
<text x="218.6" y="50.4" transform="rotate(-90 218.6 50.4)">NRF24L01</text>
<text x="202.3" y="59.2">NRF24L01</text>
<text x="122.3" y="74.1">JP8</text>
<text x="224.3" y="89.3">RL1</text>
<text x="129.5" y="92.6">C3</text>
<text x="133.3" y="92">22p</text>
<text x="119.3" y="99.2">X2</text>
<text x="119.3" y="102">16Mhz</text>
<text x="196.8" y="100.3">D1</text>
<text x="222.4" y="99.5">R3</text>
<text x="61.6" y="103.1">ATmega328-PU</text>
<text x="192.1" y="107.8">R2</text>
<text x="205.6" y="104.4">Relay 10A/5V</text>
<text x="222.4" y="103.9">1k</text>
<text x="243.6" y="105.8">OUT1</text>
<text x="125.1" y="108.6">C4</text>
<text x="130.6" y="108.6">22p</text>
<text x="192.1" y="112.2">10k</text>
<text x="203.1" y="108.3">Q1</text>
<text x="203.1" y="111.1">2SC1815</text>
<text x="92.8" y="118.8">R11</text>
<text x="92.8" y="123.2">1k</text>
<text x="110.7" y="124.6">LED1</text>
<text x="92.8" y="132.6">R12</text>
<text x="92.8" y="137">1k</text>
<text x="224.3" y="133.4">RL2</text>
<text x="110.7" y="138.4">LED2</text>
<text x="196.8" y="138.9">D2</text>
<text x="205.6" y="143">Relay 10A/5V</text>
<text x="222.4" y="138.1">R5</text>
<text x="222.4" y="142.5">1k</text>
<text x="192.1" y="146.4">R4</text>
<text x="203.1" y="146.9">Q2</text>
<text x="203.1" y="149.7">2SC1815</text>
<text x="243.6" y="144.4">OUT2</text>
<text x="105.7" y="155.5">LM7805</text>
<text x="192.1" y="150.8">10k</text>
<text x="128.6" y="157.4">SW</text>
<text x="61.6" y="166.5">Vin 9-12V</text>
<text x="86.1" y="163.4">1000uF</text>
<text x="99.6" y="162.6">C13</text>
<text x="99.6" y="165.4">104</text>
<text x="121.7" y="162.6">C14</text>
<text x="121.7" y="165.4">104</text>
<text x="127.8" y="163.7">Switch</text>
<text x="140" y="163.4">100uF</text>
<text x="92.8" y="185">R10</text>
<text x="92.8" y="189.4">1k</text>
<text x="110.7" y="190.8">LED</text>
</g>
</svg>
